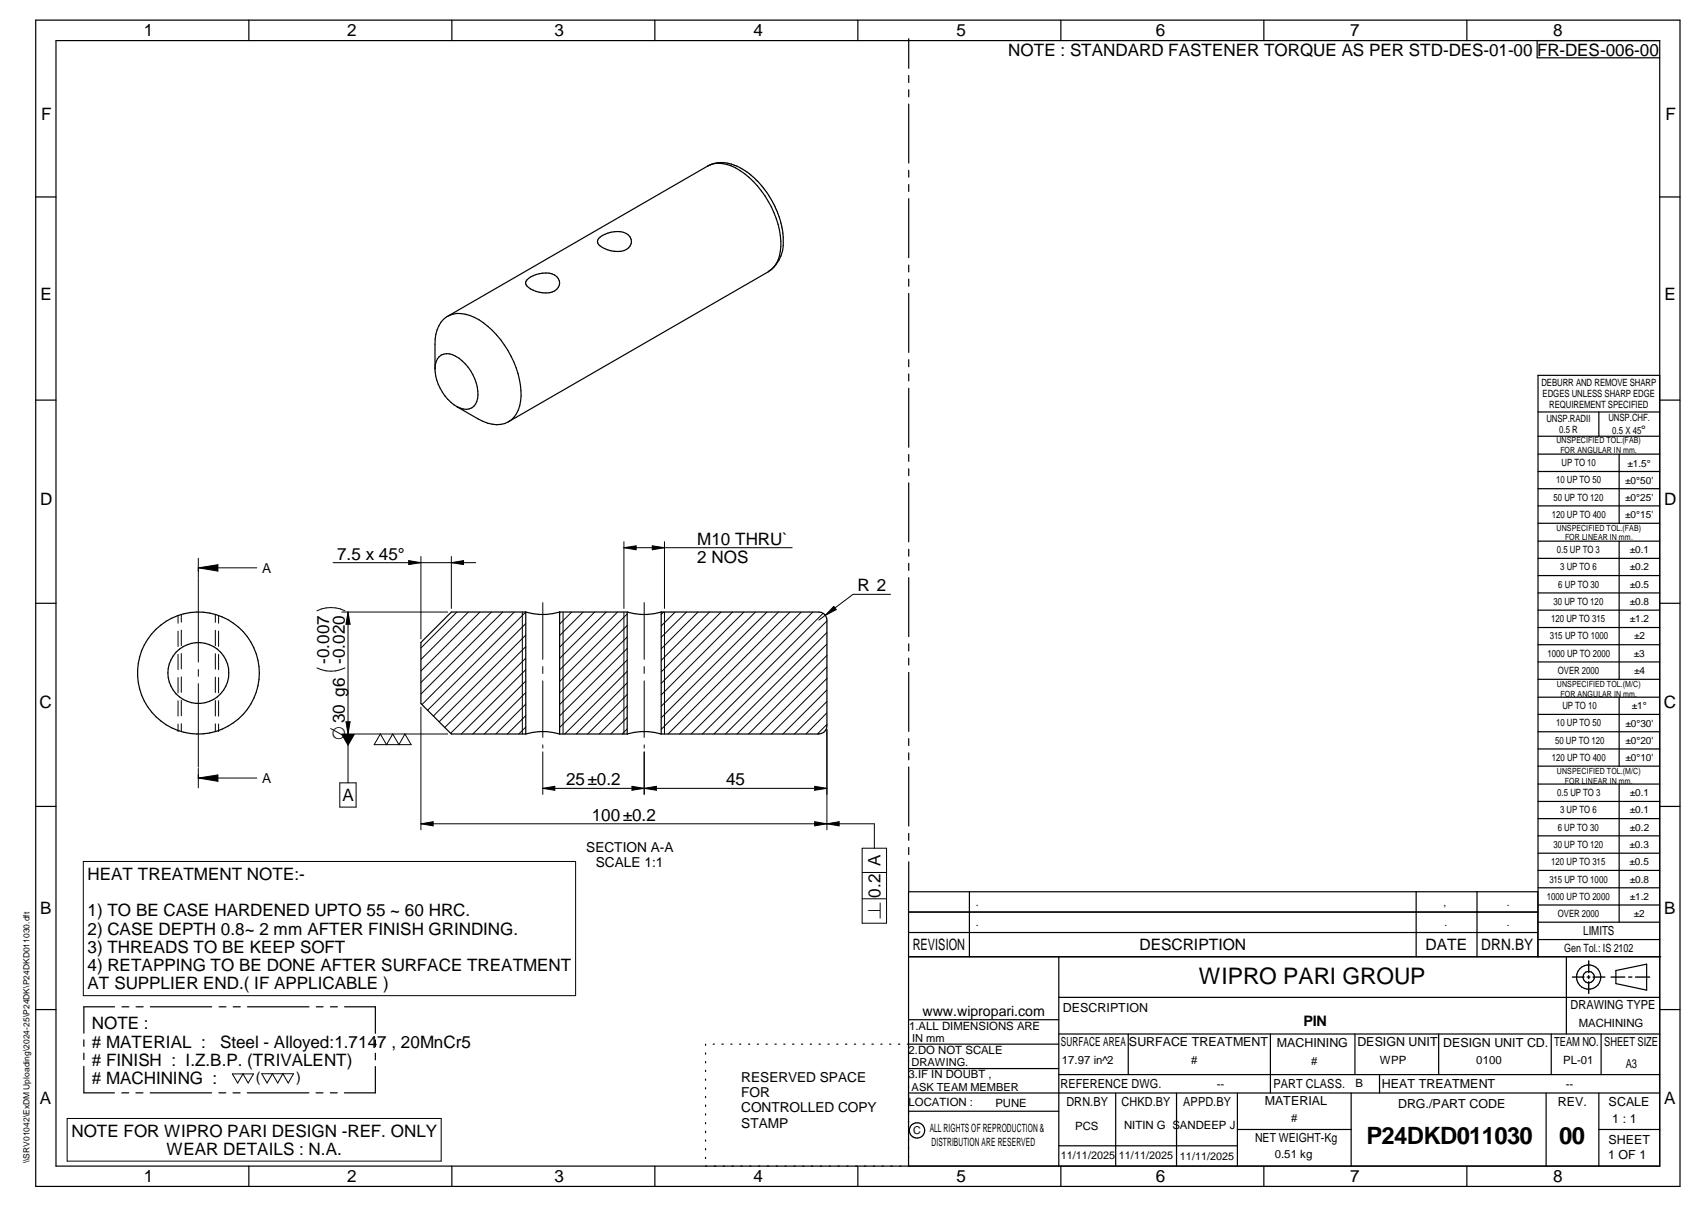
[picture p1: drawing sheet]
<svg xmlns="http://www.w3.org/2000/svg" width="420mm" height="297mm" viewBox="0 0 420 297" stroke-linecap="round" stroke-linejoin="round" font-family="sans-serif">
<g fill="none" stroke="#000" stroke-width=".3">
<path d="M8.8 5h405v287h-405zM13.8 10h395v277h-395zM61.3 5v5M111.3 5v5M161.3 5v5M211.3 5v5M223.8 9.5v7.3M223.8 18.6v1.7M261.3 5v5M311.3 5v5M361.3 5v5M378.6 10v4.2h30.2"/>
<path d="M223.8 22.1v1.7M223.8 25.6v14.5M8.8 48.5h5M147.4 58.7a6.6 6.6 0 0 1 6.9-1.2 2.23 2.23 0 0 1 1.2 2.3 2.23 2.23 0 0 1-1.8 1.9 6.4 6.4 0 0 1-6.5-1.9l-.1-.4zM174.2 40.9a7.8 7.8 0 0 1 8.1 1.1 23.4 23.4 0 0 1 10 18.6 7.3 7.3 0 0 1-3.1 6.3M174.2 40.9l-64 37M174.2 40.9a8.6 8.6 0 0 1 9 1 22.7 22.7 0 0 1 9.3 13.6l.3 2a14 14 0 0 1-.4 5.4 8.2 8.2 0 0 1-3.2 3.9M223.8 41.9v1.7M223.8 45.4v1.7M223.8 48.9v14.5M408.8 48.5h5M129.8 68.9a6.6 6.6 0 0 1 6.8-1.2 2.23 2.23 0 0 1 1.2 2.3 2.23 2.23 0 0 1-1.8 1.9 6.4 6.4 0 0 1-6.5-1.9l-.1-.4z"/>
<path d="M189.2 66.9l-64 36.9M223.8 65.2v1.7M223.8 68.7v1.7M223.8 72.2v14.5M8.8 98.5h5M107.1 90.8v-6.1a7.2 7.2 0 0 1 3.6-7.1 7.9 7.9 0 0 1 7.3 1.1 23.5 23.5 0 0 1 10.3 18.8 7.3 7.3 0 0 1-3.1 6.3M223.8 88.5v1.8M223.8 92v1.7M223.8 95.5v14.6M408.8 92.4h-30v143.1M408.8 98.5h5M112.6 100.1a3.2 3.2 0 0 0 3.6 .3 3.2 3.2 0 0 0 1.5-3.2 11.2 11.2 0 0 0-6.2-9.9 2.92 2.92 0 0 0-4.3 2.4 11.3 11.3 0 0 0 4.6 10l5.9 3.4a7.8 7.8 0 0 0 7.5 .7"/>
<path d="M223.8 111.8v1.7M223.8 115.4v1.7M223.8 118.8v14.5M378.8 101.4h30M378.8 107.4h30M378.8 111.8h30M378.8 116h30M393.8 101.4v6M398.8 111.8v17M223.8 135.2v1.7M223.8 138.6v1.8M378.8 120.3h30"/>
<path d="M378.8 124.5h30M378.8 128.8h30M378.8 133.2h30M378.8 137.4h30M398.8 133.2v34M8.8 148.5h5M129.5 150.6h-18.3l-7.5 7.5v15l7.5 7.5h18.3M129.5 150.6v30M137.8 150.6h16.7M137.8 150.6v30M137.8 150.6a14.4 14.4 0 0 1-8.3 0M154.5 150.6v30"/>
<path d="M162.8 150.6h38.9a1.97 1.97 0 0 1 2 2v26a2.03 2.03 0 0 1-2 2h-38.9M162.8 150.6v30M162.8 150.6a14.5 14.5 0 0 1-8.3 0M223.8 142.2v14.5M223.8 158.5v1.7M378.8 141.6h30M378.8 145.9h30M378.8 150.2h30M378.8 154.4h30M378.8 158.7h30M408.8 148.5h5M223.8 162v1.7"/>
<path d="M223.8 165.5v14.5M378.8 162.9h30M378.8 167.2h30M378.8 171.6h30M378.8 175.8h30M398.8 171.6v17M8.8 198.5h5M137.8 180.6h16.7M137.8 180.6a14.4 14.4 0 0 0-8.3 0M162.8 180.6a14.5 14.5 0 0 0-8.3 0M223.8 181.8v1.7M223.8 185.3v1.7"/>
<path d="M223.8 188.8v14.5M378.8 180.1h30M378.8 184.3h30M378.8 188.6h30M378.8 193h30M378.8 197.2h30M398.8 193v33.9M408.8 198.5h5M223.8 205.1v1.7M223.8 208.6v1.7M223.8 212.1v7.2M238.7 219.5v16"/>
<path d="M348.8 219.5v16M363.8 219.5v16M378.8 201.5h30M378.8 205.7h30M378.8 210h30M378.8 214.2h30M378.8 218.5h30M223.8 235.5h185.2M223.8 229.5h154.9M223.8 224.5h154.9M260.8 235.5v51.5M378.7 235.5v-16h-154.9v67.5"/>
<path d="M378.8 222.7h30M378.8 226.9h30M378.8 231.2h30M385.8 235.5v19M398 238.8l7.5-1.5v6.4l-7.5-1.6zM8.8 248.5h5M20.6 255.9v1.6M20.6 259.2v1.6M28.2 247.8h-7.6v6.5M30 247.8h1.7M33.5 247.8h1.8M37 247.8h15.1"/>
<path d="M54 247.8h1.7M57.4 247.8h1.8M60.9 247.8h15.2M77.9 247.8h1.7M81.4 247.8h1.7M84.9 247.8h7.5v6.5M92.4 255.9v1.7M92.4 259.2v1.6M173.8 257v.3M173.8 259.1v.3M175.6 257h.3M177.8 257h.3"/>
<path d="M180 257h.3M182.1 257h.3M184.4 257h.2M186.5 257h.3M188.7 257h.3M190.9 257h.3M193 257h.3M195.2 257h.3M197.4 257h.3M199.5 257h.3M201.7 257h.3M203.9 257h.3"/>
<path d="M206.1 257h.3M208.2 257h.4M210.4 257h.3M212.6 257h.3M214.7 257h.4M216.9 257h.3M219.1 257h.3M221.3 257h.3M223.8 251h37M260.8 257h-37.3M260.8 245.4h148M260.8 254.5h148"/>
<path d="M277.9 254.5v10M312.9 254.5v14.5M333.7 254.5v10M354.3 254.5v10M382 254.5v10M394.3 254.5v10M408.8 248.5h5M20.6 262.4v6.5h7.6M30 268.9h1.7M33.5 268.9h1.7M37 268.9h15.1M53.9 268.9h1.7"/>
<path d="M57.4 268.9h1.7M60.9 268.9h15.2M77.8 268.9h1.7M81.4 268.9h1.6M92.4 262.5v6.4h-7.6M173.8 261.2v.4M173.8 263.4v.3M173.8 265.6v.3M173.8 267.7v.3M173.8 269.8v.3M173.8 271.9v.4M173.8 274.1v.3"/>
<path d="M173.8 276.3v.3M173.8 278.4v.3M223.8 263h37M223.8 273.5h37M260.8 264.5h148M274.8 269v18M289.8 269v18M304.7 278h28.1M304.7 269v18M332.8 269v18M339.8 264.5v4.5M380.8 269v18"/>
<path d="M393.8 269v18M393.8 278h15M408.8 269h-185M61.3 287v5M111.3 287v5M161.3 287v5M173.8 280.5v.3M173.8 282.7v.3M173.8 284.8v.3M211.3 287v5M260.8 282h43.9M261.3 287v5"/>
<path d="M311.3 287v5M361.3 287v5"/>
<circle cx="48.8" cy="165.6" r="7.5"/>
<circle cx="48.9" cy="165.6" r="15"/>
<circle cx="391.3" cy="240.5" r="2.99"/>
<circle cx="391.3" cy="240.5" r="1.4"/>
<circle cx="225.9" cy="278.2" r="1.89"/>
</g>
<g fill="none" stroke="#000" stroke-width=".25">
<path d="M48.8 137.4v4.8M48.8 139.7h14.4M48.8 139.7l4.9-.7v1.5zM82 138.5h35.2M100.7 138l3 .5-3 .4zM103.7 136.9v20.3M111.2 136.9v12.8M111.2 138.5l3-.5v.9zM153.7 133.3v16.4M153.7 134.8h41.4M153.7 134.8l3-.5v1zM160.6 134.3l3 .5-3 .5z"/>
<path d="M163.6 133.3v16.4M43.8 151.5v1.9M43.8 155.3v3.8M44.7 151.2v1.9M44.7 155.1v3.8M48.8 142.4v20.5M53 151.2v2M53 155.1v3.8M53.8 151.5v1.9M53.8 155.3v3.8M84.2 150.6h26.1M85 150.3a7.8 7.8 0 0 0-6.9 0"/>
<path d="M85.7 150.6l.5 3h-1zM85.7 150.6v42.1M112.5 150.6l-8.8 8.9M115.3 150.6l-11.6 11.7M118.2 150.6l-14.5 14.5M121 150.6l-17.3 17.4M123.8 150.6l-20.1 20.2M126.7 150.6l-22.8 22.8M128.6 150.6v30M129.5 159.1l-20 19.9M129.5 156.3l-21.3 21.3M129.5 153.5l-22.7 22.7"/>
<path d="M129.5 150.6l-24.2 24.2M133.7 148.3v14M138 150.6l-.2 .1M138.7 150.6v30M140.8 150.6l-3 3M143.6 150.6l-5.8 5.8M146.5 150.6l-8.7 8.7M149.3 150.6l-11.5 11.5M152.1 150.6l-14.3 14.3M153.7 150.6v30M154.5 151.1l-16.7 16.6M154.5 153.9l-16.7 16.7"/>
<path d="M154.5 156.8l-16.7 16.6M154.5 159.6l-16.7 16.6M158.7 148.3v14M163.4 150.6l-.6 .6M163.6 150.6v30M166.3 150.6l-3.5 3.5M169.1 150.6l-6.3 6.2M171.9 150.6l-9.1 9.1M174.7 150.6l-11.9 11.9M177.6 150.6l-14.8 14.8M180.4 150.6l-17.6 17.6M183.2 150.6l-20.4 20.4"/>
<path d="M186 150.6l-23.2 23.2M188.9 150.6l-26.1 26.1M191.7 150.6l-28.9 28.9M194.6 150.6l-30.1 30M197.3 150.6l-29.9 30M200.2 150.6l-30 30M202.7 150.9l-29.7 29.7M203.7 152.8l-27.9 27.8M203.7 155.7l-25 24.9M203.7 158.5l-22.2 22.1M205.3 149.2l.6 .8-2.6 1.4zM219.3 146.3h-9.2l-8.4 6.3"/>
<path d="M43.8 161v3.8M43.8 166.8v3.7M43.8 172.5v3.7M43.8 178.2v1.8M44.7 160.8v3.8M44.7 166.6v3.8M44.7 172.3v3.8M44.7 178.1v1.9M48.8 164.8v1.7M48.8 168.2v20.6M53 160.9v3.8M53 166.6v3.8"/>
<path d="M53 172.4v3.8M53 178.1v1.9M53.8 161v3.8M53.8 166.8v3.7M53.8 172.5v3.7M53.8 178.2v1.8M85 164.4a7.8 7.8 0 0 1-6.9 0M85.2 177.6h1l-.5 3zM103.7 174v30.2M129.5 162l-18.5 18.5M129.5 164.8l-15.9 15.8M129.5 167.6l-13.1 13"/>
<path d="M129.5 170.4l-10.2 10.2M129.5 173.3l-7.4 7.3M129.5 176.1l-4.5 4.5M129.5 178.9l-1.7 1.7M133.7 164v1.7M133.7 167.6v13.9M154.5 162.4l-16.7 16.6M154.5 165.2l-15.4 15.4M154.5 168.1l-12.6 12.5M154.5 170.9l-9.8 9.7M154.5 173.7l-6.9 6.9M154.5 176.6l-4.1 4"/>
<path d="M154.5 179.4l-1.3 1.2M158.7 164v1.7M158.7 167.6v13.9M203.7 179.5v24.7M203.7 178.3l-2.4 2.3M203.7 175.4l-5.2 5.2M203.7 172.6l-8 8M203.7 169.8l-10.9 10.8M203.7 167l-13.7 13.6M203.7 164.1l-16.5 16.5M203.7 161.3l-19.3 19.3M48.8 189.1v4.8"/>
<path d="M48.8 191.5h14.4M48.8 191.5l4.9-.8v1.6zM83.7 192.7h4v5.9h-4zM84.2 180.6h26.1M93.7 180.6l1.5 2.7 1.5-2.7 1.5 2.7 1.5-2.7 1.6 2.7h-9.2zM133.7 194h70M133.7 194l2.9-.5v1zM133.7 183.3v.8M133.7 185v10.5M155.6 193.5l3.1 .5-3.1 .5zM158.7 185v10.5M158.7 194l3-.5v1z"/>
<path d="M158.7 183.3v.8M200.6 193.5l3.1 .5-3.1 .5zM20.5 212h121.3v33h-121.3zM103.7 202.7h111.6v6M103.7 202.7l3-.5v1zM200.6 202.2l6.1 1v-1l-6.1 1zM212.3 214.7h6M212.3 208.7h6v18.5h-6zM212.3 221.2h6M16.5 275.3h92.2v10.5h-92.2zM57.2 264.3h5.2l-1.3 2.2-1.3-2.2-1.3 2.2zM64.5 264.2h7.8l-1.3 2.3-1.3-2.3-1.3 2.3-1.3-2.3-1.3 2.3z"/>
</g>
<path d="M391.3 236.5v2.9M387.3 240.5h2.8M390.9 240.5h.7M391.3 240.1v.7M391.3 241.6v2.9M392.3 240.5h3M396.8 240.5h3.4M401.1 240.5h.8M402.8 240.5h3.5" fill="none" stroke="#000" stroke-width=".34"/>
<g fill="#000">
<path d="M48.8 139.7l4.9-.7v1.5zM100.7 138l3 .5-3 .4zM111.2 138.5l3-.5v.9zM153.7 134.8l3-.5v1zM160.6 134.3l3 .5-3 .5zM85.7 150.6l.5 3h-1zM205.3 149.2l.6 .8-2.6 1.4zM85.2 177.6h1l-.5 3zM48.8 191.5l4.9-.8v1.6zM84 180.6h3.4l-1.7 3zM133.7 194l2.9-.5v1zM155.6 193.5l3.1 .5-3.1 .5z"/>
<path d="M158.7 194l3-.5v1zM200.6 193.5l3.1 .5-3.1 .5zM103.7 202.7l3-.5v1zM200.6 202.2l3.1 .5-3.1 .5zM203.7 202.7l3-.5v1z"/>
</g>
<g font-size="5.9">
<text x="336.5" y="281.6">P24DKD011030</text>
<text x="384" y="281.6">00</text>
</g>
<text font-size="5.6" x="295.3" y="242.2">WIPRO PARI GROUP</text>
<g font-size="4.6">
<text x="85" y="182" transform="rotate(-90 85 182)">O30 g6</text>
<text x="216.9" y="226.3" transform="rotate(-90 216.9 226.3)">n</text>
</g>
<g font-size="4.2">
<text x="35.4" y="9">1</text>
<text x="85.5" y="8.9">2</text>
<text x="136.6" y="9">3</text>
<text x="185.6" y="9">4</text>
<text x="235.6" y="9">5</text>
<text x="284.6" y="8.8">6</text>
<text x="332.6" y="9">7</text>
<text x="382.6" y="9">8</text>
<text x="248.3" y="13.8">NOTE : STANDARD FASTENER TORQUE AS PER STD-DES-01-00 FR-DES-006-00</text>
<text x="10.1" y="29.6">F</text>
<text x="410.2" y="29.6">F</text>
<text x="9.9" y="73.9">E</text>
<text x="409.9" y="73.9">E</text>
<text x="9.9" y="124.2">D</text>
<text x="409.9" y="124.2">D</text>
<text x="83" y="137.7">7.5 x 45°</text>
<text x="171.7" y="134.1">M10 THRU`</text>
<text x="171.7" y="138.6">2 NOS</text>
<text x="211.1" y="145.5">R 2</text>
<text x="81.1" y="163.3" transform="rotate(-90 81.1 163.3)">-0.007</text>
<text x="85" y="163.3" transform="rotate(-90 85 163.3)">-0.020</text>
<text x="9.7" y="174.3">C</text>
<text x="409.7" y="174.3">C</text>
<text x="84.3" y="197.1">A</text>
<text x="139.4" y="193.3">25±0.2</text>
<text x="178.8" y="193.3">45</text>
<text x="145.7" y="202">100±0.2</text>
<text x="21.6" y="216.5">HEAT TREATMENT NOTE:-</text>
<text x="216.9" y="220.9" transform="rotate(-90 216.9 220.9)">0.2 A</text>
<text x="9.9" y="225">B</text>
<text x="21.6" y="225.5">1) TO BE CASE HARDENED UPTO 55 ~ 60 HRC.</text>
<text x="409.8" y="225">B</text>
<text x="21.6" y="230">2) CASE DEPTH 0.8~ 2 mm AFTER FINISH GRINDING.</text>
<text x="21.6" y="234.5">3) THREADS TO BE KEEP SOFT</text>
<text x="21.6" y="239">4) RETAPPING TO BE DONE AFTER SURFACE TREATMENT</text>
<text x="21.6" y="243.5">AT SUPPLIER END.( IF APPLICABLE )</text>
<text x="22.6" y="253.3">NOTE :</text>
<text x="22.6" y="257.8"># MATERIAL :</text>
<text x="54.2" y="257.8">Steel - Alloyed:1.7147 , 20MnCr5</text>
<text x="22.6" y="262.3"># FINISH : I.Z.B.P. (TRIVALENT)</text>
<text x="22.6" y="266.8"># MACHINING :</text>
<text x="9.8" y="271.7">A</text>
<text x="409.8" y="271.7">A</text>
<text x="17.6" y="279.7">NOTE FOR WIPRO PARI DESIGN -REF. ONLY</text>
<text x="41" y="284.2">WEAR DETAILS : N.A.</text>
<text x="35.4" y="291">1</text>
<text x="85.5" y="290.9">2</text>
<text x="136.6" y="291">3</text>
<text x="185.6" y="291">4</text>
<text x="235.6" y="291">5</text>
<text x="284.6" y="290.8">6</text>
<text x="332.6" y="291">7</text>
<text x="382.6" y="291">8</text>
</g>
<g font-size="3.9">
<text x="224.8" y="233.8">REVISION</text>
<text x="280.7" y="233.8">DESCRIPTION</text>
<text x="351.1" y="233.8">DATE</text>
<text x="364.8" y="233.8">DRN.BY</text>
</g>
<text font-size="3.6" x="321" y="252.6">PIN</text>
<g font-size="3.5">
<text x="227.2" y="250">www.wipropari.com</text>
<text x="63" y="266.2">(</text>
<text x="72.9" y="266.2">)</text>
</g>
<g font-size="3.4">
<text x="64.5" y="141">A</text>
<text x="64.5" y="192.7">A</text>
<text x="144.4" y="209.8">SECTION A-A</text>
<text x="146.8" y="213.4">SCALE 1:1</text>
<text x="182.6" y="266.2">RESERVED SPACE</text>
<text x="182.6" y="270">FOR</text>
<text x="182.6" y="273.7">CONTROLLED COPY</text>
<text x="182.6" y="277.5">STAMP</text>
</g>
<g font-size="3.1">
<text x="389.9" y="230.2">LIMITS</text>
<text x="261.8" y="249">DESCRIPTION</text>
<text x="386.8" y="248.4">DRAWING TYPE</text>
<text x="261.3" y="257.5">SURFACE AREA</text>
<text x="278" y="257.5">SURFACE TREATMENT</text>
<text x="314.5" y="257.6">MACHINING</text>
<text x="334.3" y="257.5">DESIGN UNIT</text>
<text x="355.4" y="257.6">DESIGN UNIT CD.</text>
<text x="382.8" y="257.3">TEAM NO.</text>
<text x="395.1" y="257.4">SHEET SIZE</text>
<text x="400.4" y="262.8">A3</text>
<text x="261.2" y="267.8">REFERENCE DWG.</text>
<text x="313.6" y="267.7">PART CLASS.</text>
<text x="340.3" y="267.7">HEAT TREATMENT</text>
<text x="262.6" y="272.2">DRN.BY</text>
<text x="276.2" y="272.1">CHKD.BY</text>
<text x="291.4" y="272.2">APPD.BY</text>
<text x="311.5" y="272">MATERIAL</text>
<text x="344.3" y="272.6">DRG./PART CODE</text>
<text x="383.7" y="272.2">REV.</text>
<text x="396.2" y="272.3">SCALE</text>
<text x="309.1" y="280.9">NET WEIGHT-Kg</text>
<text x="396.1" y="281.4">SHEET</text>
<text x="397.1" y="276.4">1 : 1</text>
<text x="396.1" y="285.3">1 OF 1</text>
</g>
<text font-size="3" x="404.2" y="106.8">°</text>
<g font-size="2.8">
<text x="385.2" y="234.4">Gen Tol.: IS 2102</text>
<text x="223.9" y="253.4">1.ALL DIMENSIONS ARE</text>
<text x="388.8" y="252.7">MACHINING</text>
<text x="223.8" y="259.3">2.DO NOT SCALE</text>
<text x="261.5" y="261.9">17.97 in^2</text>
<text x="293.4" y="261.9">#</text>
<text x="322.9" y="262">#</text>
<text x="339.8" y="262">WPP</text>
<text x="363.6" y="261.8">0100</text>
<text x="385" y="261.8">PL-01</text>
<text x="223.8" y="265.4">3.IF IN DOUBT ,</text>
<text x="299.7" y="267.7">--</text>
<text x="333.8" y="267.5">B</text>
<text x="385.6" y="267.6">--</text>
<text x="223.8" y="272.2">LOCATION :</text>
<text x="245.1" y="272.4">PUNE</text>
<text x="229" y="278.7">ALL RIGHTS OF REPRODUCTION &amp;</text>
<text x="264.8" y="278">PCS</text>
<text x="276.8" y="277.7">NITIN G SANDEEP J</text>
<text x="318" y="276">#</text>
<text x="229.4" y="282.1">DISTRIBUTION ARE RESERVED</text>
<text x="314" y="285">0.51 kg</text>
</g>
<g font-size="2.7">
<text x="224.7" y="256.4">IN mm</text>
<text x="224.5" y="262.4">DRAWING.</text>
<text x="224.5" y="268.4">ASK TEAM MEMBER</text>
<text x="224.9" y="279.2">C</text>
<text x="261.3" y="285.2">11/11/2025</text>
<text x="275.6" y="285.2">11/11/2025</text>
<text x="290.6" y="285.4">11/11/2025</text>
</g>
<g font-size="2.5">
<text x="379.6" y="95">DEBURR AND REMOVE SHARP</text>
<text x="379.9" y="97.7">EDGES UNLESS SHARP EDGE</text>
<text x="381.5" y="100.5">REQUIREMENT SPECIFIED</text>
<text x="380.9" y="103.8">UNSP.RADII</text>
<text x="384" y="106.6">0.5 R</text>
<text x="396.1" y="103.6">UNSP.CHF.</text>
<text x="397.1" y="106.8">0.5 X 45</text>
<text x="383.2" y="119">10 UP TO 50</text>
<text x="384.6" y="114.7">UP TO 10</text>
<text x="400.3" y="119">±0°50'</text>
<text x="400.8" y="114.8">±1.5°</text>
<text x="382.6" y="123.2">50 UP TO 120</text>
<text x="400.3" y="123.2">±0°25'</text>
<text x="382.2" y="127.4">120 UP TO 400</text>
<text x="400.3" y="127.4">±0°15'</text>
<text x="383.4" y="136.1">0.5 UP TO 3</text>
<text x="401.4" y="136.1">±0.1</text>
<text x="384.2" y="140.4">3 UP TO 6</text>
<text x="401.4" y="140.3">±0.2</text>
<text x="382.6" y="148.8">30 UP TO 120</text>
<text x="383.8" y="144.6">6 UP TO 30</text>
<text x="401.4" y="148.9">±0.8</text>
<text x="401.4" y="144.7">±0.5</text>
<text x="382" y="153.1">120 UP TO 315</text>
<text x="401.4" y="153.1">±1.2</text>
<text x="381.2" y="161.6">1000 UP TO 2000</text>
<text x="381.7" y="157.4">315 UP TO 1000</text>
<text x="402.4" y="161.6">±3</text>
<text x="402.5" y="157.4">±2</text>
<text x="383.7" y="165.9">OVER 2000</text>
<text x="402.5" y="165.9">±4</text>
<text x="383.2" y="178.8">10 UP TO 50</text>
<text x="384.8" y="174.5">UP TO 10</text>
<text x="400.3" y="178.8">±0°30'</text>
<text x="401.9" y="174.6">±1°</text>
<text x="383" y="183">50 UP TO 120</text>
<text x="400.3" y="183.1">±0°20'</text>
<text x="382.2" y="187.3">120 UP TO 400</text>
<text x="400.3" y="187.3">±0°10'</text>
<text x="383.5" y="195.9">0.5 UP TO 3</text>
<text x="401.4" y="196">±0.1</text>
<text x="384.2" y="200.1">3 UP TO 6</text>
<text x="401.4" y="200.2">±0.1</text>
<text x="382.6" y="208.7">30 UP TO 120</text>
<text x="383.7" y="204.4">6 UP TO 30</text>
<text x="401.4" y="208.7">±0.3</text>
<text x="401.4" y="204.4">±0.2</text>
<text x="382" y="213">120 UP TO 315</text>
<text x="401.4" y="212.9">±0.5</text>
<text x="381" y="221.4">1000 UP TO 2000</text>
<text x="381.6" y="217.2">315 UP TO 1000</text>
<text x="401.4" y="221.4">±1.2</text>
<text x="401.4" y="217.2">±0.8</text>
<text x="240.4" y="222.8">.</text>
<text x="240.4" y="228">.</text>
<text x="355.5" y="223">,</text>
<text x="355.7" y="228">.</text>
<text x="371.1" y="227.8">.</text>
<text x="371.1" y="222.9">.</text>
<text x="383.7" y="225.7">OVER 2000</text>
<text x="402.4" y="225.7">±2</text>
</g>
<g font-size="2.1">
<text x="383.3" y="109.1">UNSPECIFIED TOL.(FAB)</text>
<text x="384.3" y="111.4">FOR ANGULAR IN mm.</text>
<text x="383.4" y="130.6">UNSPECIFIED TOL.(FAB)</text>
<text x="385.4" y="133">FOR LINEAR IN mm.</text>
<text x="383.4" y="169">UNSPECIFIED TOL.(M/C)</text>
<text x="384.3" y="171.4">FOR ANGULAR IN mm.</text>
<text x="383.4" y="190.5">UNSPECIFIED TOL.(M/C)</text>
<text x="385.4" y="192.8">FOR LINEAR IN mm.</text>
<text x="7.2" y="286.3" transform="rotate(-90 7.2 286.3)">\\SRV01042\ExDM Uploading\2024-25\P24DK\P24DKD011030.dft</text>
</g>
</svg>
